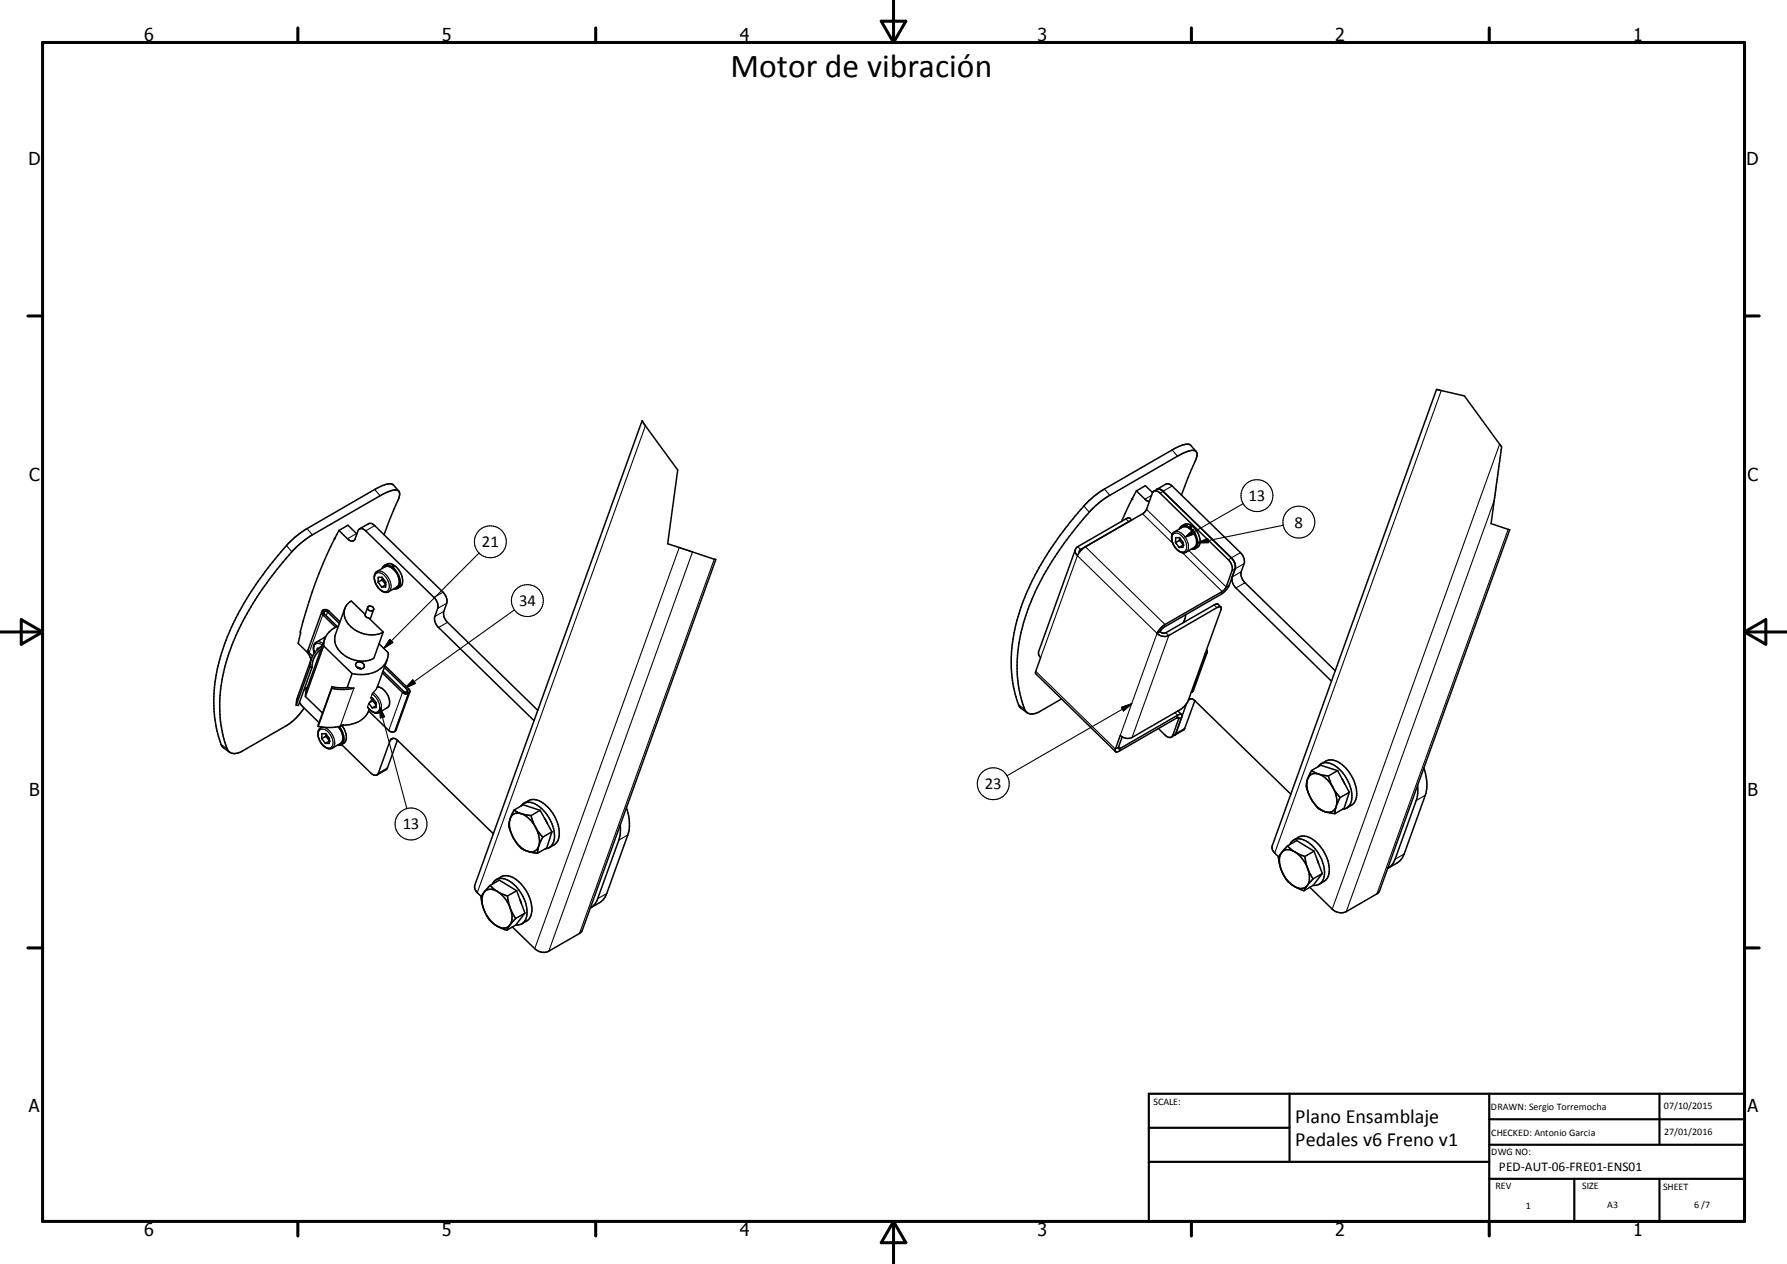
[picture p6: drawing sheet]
<svg xmlns="http://www.w3.org/2000/svg" width="420mm" height="297mm" viewBox="0 0 420 297" stroke-linecap="round" stroke-linejoin="round" font-family="sans-serif">
<g fill="none" stroke="#000" stroke-width=".36">
<path d="M150.9 99h.1M150.9 99l-39.3 109-.1 .5 .3 .8 1.3 1.4M150.9 99l8.4 11.4-2.4 17.4 11.3 3.7M93.7 115.4l-1.2-1.4a2.83 2.83 0 0 0-2.9 .2l-17.7 10.2-1.7 1.2-1.9 1.6a75.2 75.2 0 0 0-15.5 24 34.1 34.1 0 0 0-.8 23.7l.4 .7 1.6 1.2M266.2 117.1l-2.6 5.4M267.1 115.3l2.2 2.2 .9 .3M267.1 115.3l-1.1 2.1M267.1 115.3l2.1-1.2 1.7 1.7M271.3 115.4h.6l.8 .5 16 15.6a2.91 2.91 0 0 1 .9 2.6l-1.4 3.8-.6 .8-14 8.2-.8 .7-.8 1.2M271.3 115.4l-.4 .5-1.4 3.8-.6 .8-14.9 8.6-.3 .4v.3M271.9 115l2.3-1.3 .9 .2 16.5 16a2.93 2.93 0 0 1 .8 2.5l-.7 1.9a2.82 2.82 0 0 0 .9 2.6l21.2 20.7M271.9 115l-.1 .1"/>
<path d="M271.9 115l.6-.1 .4 .2M272.9 115.1l16.8 16.2M272.9 115.1l-.8-.2-.9 .5M281.2 106.1l-1.3-1.4a2.66 2.66 0 0 0-2.9 .2l-17.4 10a20.9 20.9 0 0 0-4.8 4l-2 2.3a65.7 65.7 0 0 0-14.1 26 32.2 32.2 0 0 0 .1 16.6l.8 2.2 1.8 1.5M281.2 106.2l-.2-.2a5.5 5.5 0 0 0-4.2 1.2l-15.9 9.2a21.4 21.4 0 0 0-4.9 3.9 67.9 67.9 0 0 0-15.6 26.8 37.4 37.4 0 0 0-1.3 7.8 25.8 25.8 0 0 0 2.1 12.3l.3 .3M281.2 106.2l.2 .6-.3 1.1-3.4 8.4M78.7 126.4a106 106 0 0 0-8.1 22M78.7 126.4h.1M79.7 124.6l2 2a1.04 1.04 0 0 0 1.8 0l.7-1.9a.98 .98 0 0 1 .9-.6 .98 .98 0 0 1 .9 .6l16.2 15.9a2.62 2.62 0 0 1 .7 2.4l-.7 1.9a2.76 2.76 0 0 0 .9 2.6l22.4 21.8M79.7 124.6l2.1-1.2 2.1 2.1M79.7 124.6l-1.1 2.1M84.5 124.3l2.3-1.3h.6l.5 .3 16.2 15.8a2.85 2.85 0 0 1 .9 2.6l-.7 1.9a2.67 2.67 0 0 0 .9 2.6l21.2 20.7"/>
<path d="M88.5 134.4l2-1.2a2.65 2.65 0 0 1 3 1.9 2.26 2.26 0 0 1-.2 2.9l-2 1a2.51 2.51 0 0 1-2.9-1.7l-.4-1.2a1.85 1.85 0 0 1 .5-1.7zM88.9 136.8v-1.1l.9-.1 .9 1.2-.1 1.1-.9 .1M88.9 136.8l.8 1.2M89.8 136.3l.8 1.1M89.8 136.3l-.9 .5M89.9 135.7l-.1 .6M90.3 125.6l3.4-8.4a1.44 1.44 0 0 0-.2-2h-1.3l-2.2 .9-16.6 9.6a20.9 20.9 0 0 0-4.8 3.9 70.4 70.4 0 0 0-15.2 25.2 31.7 31.7 0 0 0 .1 21.5 2.41 2.41 0 0 0 3.5 .2l11.1-6.5 1.4-1.2 2-2.4M90.6 137.4h.1M90.6 137.4l-.9 .6M92.2 133.3v.2M92.2 133.3a1.41 1.41 0 0 0-2.4 .3M92.4 132.7v1v-.3"/>
<path d="M92.4 133.4l.3-.6a4.2 4.2 0 0 1 1.7 4.8l-1 .7M92.4 132.7l-.2 .6M92.4 133.4a3.9 3.9 0 0 1 1.3 4.6l-.6 .4h-.6M92.4 132.7l-1.1-.3-1 .5M168.2 131.5h.1M168.2 131.5l-31.3 87.1-.7 .7-7.2 4.2a2.97 2.97 0 0 1-3.3-.6l-5.3-5.1M252.8 129.1l-8.7 24v.7l.5 .7-1.2 3.6 18.8 18.5M265.6 122.4l-.3 .2M266 122.2l-.5-.5-.7 .1-11.5 6.7a1.28 1.28 0 0 0-.1 2.1 4.9 4.9 0 0 1 1.9-2.1M275.7 125.2l2.3-1.3a2.31 2.31 0 0 1 2.7 1.6 2.5 2.5 0 0 1 0 3.1l-1.9 1.1a2.69 2.69 0 0 1-3.1-1.9l-.1-.3a2.29 2.29 0 0 1 .1-2.3zM276.3 127.5l.1-1.2h.8l.9 1.2v1.1h-.9M276.3 127.5l.9 1.1"/>
<path d="M277.2 127l.9 1.1-.9 .5M277.2 127l-.9 .5M277.3 126.4l-.1 .6M279.6 123.9v.3M279.6 123.9a1.39 1.39 0 0 0-2.4 .4M279.9 124.1v.3M279.9 124.1l.2-.6a4.2 4.2 0 0 1 1.7 4.8l-.9 .6M279.9 124.1a3.9 3.9 0 0 1 1.3 4.6l-.4 .3-.8 .1M279.9 123.4l-.1 1M279.9 123.4l-.3 .5M279.9 123.4l-1.1-.3-1 .5M289.6 135.6a2.66 2.66 0 0 0 .9 2.6l22.5 21.9"/>
<path d="M289.7 131.3l.6 1.2M290.3 132.5l.1 .7M290.3 132.6l.1 .6M290.4 133.2l-.1 .5M290.4 133.2l-1.6 4.6-1.2 1.5-14 8.1-.9 1M70.6 148.6l.1 .1-.6 2.5 2.2 2.2 .4 .6 .4 1.2M72.9 156.7l.4 .1M72.9 156.7l-3.3 9M73.2 154.8l-3.4 9.4-.2 1.5M73.3 156.8l-3.2 9-.5-.1M75 152.3h-.4v.3M75.5 152.5a5.3 5.3 0 0 0-2.2 4.3"/>
<path d="M75.6 143.7l-3.2 9 .1 .6 1 .9M75.8 151.7a5.8 5.8 0 0 0-2.9 5M76.1 151.8l-4.3 11.9M76.1 151.8l6.7 6.5M76.3 150.1l-4.2 11.9-.3 1.7M76.5 149.7l-2.5 1.5-.3 1 .2 1.3M79.6 147.1a4.8 4.8 0 0 0-3.5 4.7M79.8 146.5l-2.8-2.7a.44 .44 0 0 0-.6-.2 .44 .44 0 0 0-.2 .7l3.1 2.9M79.9 146.1l-2.6-2.5a.93 .93 0 0 0-1-.4 .93 .93 0 0 0-.7 .9l3.3 3.3M81 143.2a4.7 4.7 0 0 0 2.9 5.1 6.6 6.6 0 0 0 6.2 .2M82.8 158.3l-1.2 3.3M83.8 155.7a1.07 1.07 0 0 1 1.3 0 1.07 1.07 0 0 1 .4 1.2 1.1 1.1 0 0 1-1.3 .1 1.1 1.1 0 0 1-.5-1.2z"/>
<path d="M83.9 156.8l1 .4M85.8 144.4l.3 .6 .5 .2 3.5 3.3M85.8 144.4l-3.2-3.2-.4 .3-1.1 1.3-2.3 6.3a4.8 4.8 0 0 0 3.3 5.5 6.4 6.4 0 0 0 5.8 .1l2.2-6.2M86.4 142.7l-.6 1.7M86.5 142.6a.73 .73 0 0 1 .9-.1 .73 .73 0 0 1 .3 .9 .76 .76 0 0 1-.9 0 .76 .76 0 0 1-.3-.8zM87.8 143.2l-.8 2.3M89.1 151.3l2.1 2.1a5.2 5.2 0 0 1-5.2 5.1h-1.9l-1.3-.2M90.4 156.8l5.3 5.3a.4 .4 0 0 1 0 .5 .4 .4 0 0 1-.5 .1l-5.2-5M90.5 156.4l5.6 5.5a.78 .78 0 0 1-.1 1 .78 .78 0 0 1-1 0l-5.1-4.8M91 155l-2.3 6.5M272 148.8a2.48 2.48 0 0 0 2.7 .5l11.6-6.6a.47 .47 0 0 1 .6-.1 .47 .47 0 0 1 .1 .7l-7.7 21.4-.5 .7-1.2 1.2-11.5 6.7a2.45 2.45 0 0 1-2.8-.5l-1.1 3.2a.46 .46 0 0 0 0 .7 .46 .46 0 0 0 .7-.1l14.1-8 .1 .2-1.4 4a1 1 0 0 1-.9 .5 1 1 0 0 1-.9-.5l-1.6-1.6M272.7 148.4l-.7 .4"/>
<path d="M278.4 145.7l-.2 .6M278.7 144.5l-.5 1.8M283.6 152.7a.63 .63 0 0 1 .1 .6 .63 .63 0 0 1-.5 .4M283.7 153.3l-3.2 9.1-.5 .3M287 142.6l-.8-.7-.4 .1-11.8 6.7h-.7l-.6-.3M70.4 165l.7 1 3.9 3.8M71.8 163.7l4 3.8M72.3 161.4l-.9 .9M75.6 173.6l.1-1.2h.9l.8 1.1v1.2h-.9M75.6 173.6l.9 1.1M76.5 173l.9 1.1-.9 .6M76.5 173l-.9 .6"/>
<path d="M76.6 172.5l-.1 .5M78 161.8l-3.2 8.9M78 161.4l-3.2 9.3M78 161.4l2 .2 1.9-.1M78 161.4v.4M79.5 170.7a3.2 3.2 0 0 1 .7 3.9l-2.1 1.2a2.51 2.51 0 0 1-3-1.8l-.3-1.1a1.72 1.72 0 0 1 .9-2.1M79.7 170.7a3.7 3.7 0 0 1 .8 4.1l-.2 .1M80.1 170.4h.6M80.3 175l6.9 6.6a1.02 1.02 0 0 0 1.7 .1l2.8-7.7 .4-.5 .9 .1 23 22.3M80.3 174.9l-.4 .2h-.6M80.4 170.5a3.4 3.4 0 0 1 .6 4l-.8 .5M80.8 170.4a10.9 10.9 0 0 1-6 .3"/>
<path d="M83.2 161.7a11.6 11.6 0 0 1-5.2 .1M86.7 165.3l.8 1M86.8 166.7a5.9 5.9 0 0 1-6.1 3.7M87.1 164h.4l.9 1.1v1.1l-.9 .1M87.6 164.7l.8 1M87.6 164.7l-.7 .4M87.6 164.1v.6M88.4 165.8l-.9 .5M88.7 161.4a3.6 3.6 0 0 1 2.6 4.6l-2.2 1.4a2.33 2.33 0 0 1-2.7-1.3M93.4 173.9l-2.4 6.7-2.4 1.5M96.3 162.6l-3.2 9a1.11 1.11 0 0 1-1.7 .1l-4.8-4.6M249.5 164.2l-5.1 3a2.73 2.73 0 0 1-2.9 .3"/>
<path d="M276 172.8l-.7 .4M276.9 167.1l.8 .8M277.7 168.5a.46 .46 0 0 0 0-.6 .46 .46 0 0 0-.7 .1l-14 7.9-.1-.3 .9-2.5M278.9 165.3l-2.5 7.1-.4 .4M279.4 164.3l.8-.1 .7 .5 22.5 21.9M280.8 164.6l-2.4 6.7-2.4 1.5M310.5 179.5l1.2-.7a4.1 4.1 0 0 1 4.6 1.6 8.1 8.1 0 0 1 2.3 7.8l-.2 .3a3.7 3.7 0 0 1-1.9 1.4M119.9 192.4l-.3 1.1a3 3 0 0 0 .6 2.4l.5 1M119.9 192.4l-.2 1.2 .4 1.9M120.1 195.6l.6 1.3M120.7 196.9a5.6 5.6 0 0 0 2.9 3l.4 .1M120.7 196.9a6.7 6.7 0 0 0 3.3 3.1"/>
<path d="M120.8 190.4l-.9 2M120.8 190.4l1.7 .8M120.8 190.4l2.2-1.3 4 1.3M122.4 189.5a2.59 2.59 0 0 1 3.8-.3 8.9 8.9 0 0 1 4 8.4 2.21 2.21 0 0 1-2 1.8M122.5 191.2l2.3 .4M122.5 191.2a6.6 6.6 0 0 1 3.4 3.2M122.5 191.2a1.86 1.86 0 0 0-2.6 1.2M123.1 188.8a3.1 3.1 0 0 1 2.9-.9 8.5 8.5 0 0 1 5.3 9.2l-.3 .7a3.6 3.6 0 0 1-1.9 1.4M124.8 191.6l1.1 2.8M125.9 194.4l1.7 2.3M125.9 194.4a6.1 6.1 0 0 1 .7 4.4M126.6 198.8l-.3 1.7"/>
<path d="M126.6 198.8a1.85 1.85 0 0 1-2.6 1.2M127 190.4l-2.2 1.2M127 190.4l2.7 5.1M127.6 196.7l-1 2.1M128 192.3l.7 1.2M129.7 195.5l-2.1 1.2M129.7 195.5l-1.2 3.7-2.2 1.3M145.8 193.9v1.9l-.3 1.6-5.2 14.3-.8 1.1-.8 .6M147.2 189.8a10.2 10.2 0 0 1 .4 6.4l-5.2 14.2-1.1 1.5-2.5 1.4M302.6 198.8l-1.4 1.5M302.6 198.8l1.7 1.4M302.6 198.8l2.2-1.3 4.1 2.5"/>
<path d="M304.1 197.4l-.6 .4-.3 .7M304.1 197.4a3.6 3.6 0 0 1 4.2 1.2 8.6 8.6 0 0 1 2.8 7.8l-.3 .7-.7 .7M304.1 197.4a3.1 3.1 0 0 1 2.9-.9 8.6 8.6 0 0 1 5.3 9.2l-.6 1-1.6 1.1M307.3 183.1a4.1 4.1 0 0 0 .5 3.8l.3 .7M307.3 183.1a6 6 0 0 0 .8 4.5M308.1 187.6a5.5 5.5 0 0 0 3.4 3.1M308.1 187.6a6.6 6.6 0 0 0 3.4 3.1M308.3 181.1l-1 2M308.3 181.1l1.6 .8M308.3 181.1l2.1-1.3 4 1.3M309.8 180.2a2.62 2.62 0 0 1 3.9-.3 8.9 8.9 0 0 1 3.9 8.4 2.28 2.28 0 0 1-2 1.9M309.9 181.9l2.3 .4"/>
<path d="M309.9 181.9a6.9 6.9 0 0 1 3.4 3.1M309.9 181.9a1.92 1.92 0 0 0-2.6 1.2M311.5 190.7l2.3 .5M312.2 182.3l1.1 2.7M313.3 185l1.7 2.4M313.3 185a6.2 6.2 0 0 1 .8 4.5M314.1 189.5l-.3 1.7M314.1 189.5a1.89 1.89 0 0 1-2.6 1.2M314.4 181.1l-2.2 1.2M314.4 181.1l2.8 5.1M315 187.4l-.9 2.1M315.4 183l.7 1.2"/>
<path d="M317.2 186.2l-2.2 1.2M317.2 186.2l-1.3 3.7-2.1 1.3M333.2 184.5v2l-.1 1.1-5.2 14.3-.7 1.3-1 .9M334.7 180.5a10.1 10.1 0 0 1 .3 6.4l-5.1 14.2-.8 1.2-2.9 1.7M113.7 213.6l.9 1.9a5.9 5.9 0 0 0 2.1 2M113.7 213.6a8 8 0 0 0 3 3.9M113.8 209.6a2.15 2.15 0 0 0-.5 2.8l.4 1.2M113.8 209.6a4.5 4.5 0 0 0-.1 4M115.2 208.1l-1.4 1.5M115.2 208.1l1.7 1.4M115.2 208.1l2.2-1.3 4 2.5M116.6 206.7l-.5 .4-.4 .7"/>
<path d="M116.6 206.7a3.7 3.7 0 0 1 4.3 1.2 8.6 8.6 0 0 1 2.8 7.8l-.5 .9-.6 .5M116.6 206.7a3.4 3.4 0 0 1 2.6-.9 8.1 8.1 0 0 1 5.7 6.3 3.7 3.7 0 0 1-2.3 5M116.7 217.5l2.4 1.1M116.9 209.5l2.4 1.1M116.9 209.5a7.8 7.8 0 0 1 3 3.9M116.9 209.5a2.26 2.26 0 0 0-3.1 .1M119.3 210.6l.6 2.8M119.8 217.4l-.7 1.2M119.8 217.4a2.22 2.22 0 0 1-3.1 .1M119.9 213.4l1.3 2.4M119.9 213.4a4.3 4.3 0 0 1-.1 4M121.2 215.8l-1.4 1.6"/>
<path d="M121.4 209.3l-2.1 1.3M121.4 209.3l2 5.3M122.2 211.3l.3 .9M122.6 217.1l-1.4 .2M123.4 214.6l-2.2 1.2M123.4 214.6l-2.2 2.8-2.1 1.2M124 200l2.3 .5M300.6 201.4l-1.5-1.7v-1l38.6-107.2 6.5 1.5 8.3 11.4a1.58 1.58 0 0 1 .3 1.9l-2.3 16.7 4.3 1.5-30.5 84.8-.7 .7-7.2 4.2a2.98 2.98 0 0 1-3.3-.6l-5.2-5.1M300.6 201.4l.1 1.3 .4 1.7M301.1 204.4l.8 1.5a5.4 5.4 0 0 0 2.2 2.3M301.1 204.4a7.8 7.8 0 0 0 2.7 3.6M301.2 200.3l-.6 1.1"/>
<path d="M301.2 200.3a4.3 4.3 0 0 0-.1 4.1M304.1 208.2l2.4 1.1M304.3 200.2l2.4 1.1M304.3 200.2a8 8 0 0 1 3.1 3.9M304.3 200.2a2.22 2.22 0 0 0-3.1 .1M306.7 201.3l.7 2.8M307.3 208.1a2.26 2.26 0 0 1-3.2 .1M307.3 208.1l-.8 1.2M307.4 204.1l1.2 2.4M307.4 204.1a4.5 4.5 0 0 1-.1 4M308.6 206.5l-1.3 1.6M308.7 208l-2.2 1.3"/>
<path d="M308.9 200l-2.2 1.3M308.9 200l1.9 5.3M309.6 202l.3 .9M310.1 207.8l-1.4 .2M310.8 205.3l-2.2 1.2M310.8 205.3l-2.1 2.7"/>
</g>
<g fill="#000">
<circle cx="150.9" cy="99" r=".18"/>
<circle cx="266" cy="117.4" r=".18"/>
<circle cx="92.4" cy="133.5" r=".18"/>
<circle cx="278.1" cy="128.1" r=".18"/>
<circle cx="77.4" cy="174.1" r=".18"/>
</g>
<g fill="none" stroke="#000" stroke-width=".25">
<path d="M338.8 91.8l-39.2 108.6M88.1 115l1.2 1.5M151.7 100.1l-39.5 109.7M254.8 118.9l1.2 1.4M259.6 114.9l1.3 1.5M269.5 119.7l6 5.9M270.7 116.4l-1.6 .9M273.4 115.5l-.7 .4M275.5 114.2l-2.1 1.2M275.5 105.7l1.3 1.5M292.2 118.3l-13.6 7.9M351.2 117.6l-34.8 96.6"/>
<path d="M352.5 104.4l-39.4 109.2M67.3 128.2l1.3 1.4M72.2 124.2l1.2 1.5M83.8 125.4l-2.1 1.2M88.1 123.5l-2.1 1.2M88.4 134.8a2.03 2.03 0 0 1 2.6 1.4 1.88 1.88 0 0 1-.3 2.8 3.1 3.1 0 0 1-2.4-4.1zM88.6 134.3a2.58 2.58 0 0 1 3 1.9 2.16 2.16 0 0 1-.3 2.8M92.4 133.5h.1M104.1 139.1l-2.1 1.3M112.6 130l-22.4 22.4M159.7 128.7l-34 94.2M162.8 129.7l-33.8 93.8"/>
<path d="M167.9 131.4l-31.7 87.9M253.3 128.5l.7 .6-.2 .6M255.1 128.5l18.7 18.2-.2 .7M264.6 121.9l.7 .7M268.6 120.7l7 6.9M275.8 125.5a1.85 1.85 0 0 1 2.5 1.1 2.53 2.53 0 0 1 .3 2.9 1.84 1.84 0 0 1-2.5-1.1 2.54 2.54 0 0 1-.3-2.9zM276 125a2.28 2.28 0 0 1 2.6 1.2M277.9 129.9l9.4 9.1-.3 .6M278.6 126.2l1.9-1.7 .5 .9zM278.6 126.2a2.64 2.64 0 0 1 .2 3.5M279.4 129.4l8.8 8.5 .7-.4M281.5 127.5l2.4-.9 .2 .9z"/>
<path d="M290.3 133.7l-.7 .4M291.6 129.9l-2.9 1.6M291.7 134.3l-2.1 1.3M292.4 132.4l-2.1 1.3M292.6 136.9l-2.1 1.3M301.6 123.4l-20.1 4.1M354.5 124.4l-30.9 85.6M70.6 148.4h.1M70.6 148.4v.2M74.3 150.9l.7-.1 1 .4M75.8 151.6a1.16 1.16 0 0 0-1.5-.3 1.16 1.16 0 0 0-.5 1.5l.1 .6M75.9 143.4l.4 .3-.2 .4"/>
<path d="M76 143.4l.3 .3-.1 .5M76.2 144.3l-.3 .2-3.3 8.9M77.3 143.6l-.3 .2-.3 .9M91.6 150.2l.7 .8-2.1 1.4zM97 159.8l.6 .8-2.3 1zM104.3 143.6l-2.1 1.3M105 141.7l-2.1 1.3M105.2 146.2l-2.1 1.3M120.9 143.3l-25.6 18.3M243.5 157.7l18.7 18.3 .7-.4M244.6 154.5l8.6-23.9 18.8 18.2-8.7 24M274 148.7l.7 .6-8.6 24"/>
<path d="M283.3 153.5l.1 .1-3.2 9M283.3 153.4l.2 .2-3.3 9M285.4 142.1l.6 .7M52 174.9l1.4 1M75.2 171.5a1.83 1.83 0 0 1 2.4 1.1 2.27 2.27 0 0 1 .1 3.1 2.77 2.77 0 0 1-2.8-2.6l-.1-.9zM75.4 171a2.6 2.6 0 0 1 2.9 2 2.15 2.15 0 0 1-.2 2.8M81.9 161.5l1.3 .2-3.1 8.7M86.4 166v.1M87.5 163.1a3.3 3.3 0 0 1 1.5 4 1.61 1.61 0 0 1-2.4-.8l-.2-.3M87.5 163.1l-.4 .9M87.6 164l-.9 1.3-.3 .7M87.7 162.8a3.7 3.7 0 0 1 1.7 4.3l-.3 .3"/>
<path d="M87.7 162.8l-.2 .3M88.7 161.5l-1 1.3M89.2 166.1l6.4 23.9M89.2 166.1l1.2 2.3-1 .3zM92.6 173.5l-.9 .5M95 162.5l-.4 .2-3.2 9M95.6 162.6l.4 .3-3.3 9M95.7 162.6l.3 .3-3.2 9M96.1 161.9l-.4 .2-.2 .6M239.4 165.6l1.4 1M262.9 175.4l.5 .4-.3 .7M263.6 166.2l2.4-.8-1.9 1.7z"/>
<path d="M266 165.4l-29.3 16.9M276.2 167.5l.6 .6-.2 .6M277.7 168.5l-.7 .4-.3-.3M278.5 171.1l-2.8 1.7M280 164.2l-.7 .4M91.1 180.5l-2.2 1.2M147.6 196.2l-2.1 1.2M335 186.9l-2.1 1.2M142.6 210l-2.1 1.2M330.1 200.7l-2.2 1.2"/>
<circle cx="295.4" cy="116.5" r="3.8"/>
<circle cx="115.3" cy="127.3" r="3.8"/>
<circle cx="305.3" cy="122.7" r="3.7"/>
<circle cx="123.9" cy="141.1" r="3.8"/>
<circle cx="96.6" cy="193.6" r="3.8"/>
<circle cx="233.5" cy="184.2" r="3.8"/>
</g>
<g fill="none" stroke="#000" stroke-width=".71">
<path d="M10 10h400v277h-400zM70 6.6v3.4M140 6.6v3.4M207.1 5h5.8l-2.9 5zM210 0v10M280 6.6v3.4M350 6.6v3.4M6.6 74.2h3.4M410 74.2h3.5M0 148.5h10M5 145.6l5 2.9-5 2.9zM410 148.5h10.1"/>
<path d="M410 148.5l5.1-2.9v5.8zM6.6 222.7h3.4M410 222.7h3.5M70 287v3.4M140 287v3.4M210 287v10M210 287l2.9 5h-5.8zM280 287v3.4M350 287v3.4"/>
</g>
<path d="M270 257h140v30h-140zM303.1 257v16M350 257v30M390.1 257v12M270 265h33.1M270 273h80M350 277h60M350 269h60M350 263h60M370 277v10M390.1 277v10" fill="none" stroke="#000" stroke-width=".51"/>
<path d="M278.6 126.2l1.9-1.7 .5 .9zM281.5 127.5l2.4-.9 .2 .9zM91.6 150.2l.7 .8-2.1 1.4zM97 159.8l.6 .8-2.3 1zM89.2 166.1l1.2 2.3-1 .3zM263.6 166.2l2.4-.8-1.9 1.7z" fill="#000" stroke="#000" stroke-width=".25"/>
<text font-size="7.9" x="171.7" y="18">Motor de vibración</text>
<g font-size="4.7">
<text x="304.5" y="263.9">Plano Ensamblaje</text>
<text x="304.5" y="269.3">Pedales v6 Freno v1</text>
</g>
<g font-size="4.2">
<text x="33.9" y="9.6">6</text>
<text x="103.9" y="9.6">5</text>
<text x="173.9" y="9.6">4</text>
<text x="243.8" y="9.6">3</text>
<text x="313.9" y="9.6">2</text>
<text x="383.9" y="9.6">1</text>
<text x="6.7" y="38.7">D</text>
<text x="410.5" y="38.7">D</text>
<text x="6.9" y="112.9">C</text>
<text x="410.7" y="112.9">C</text>
<text x="6.9" y="187.1">B</text>
<text x="410.7" y="187.1">B</text>
<text x="6.8" y="261.4">A</text>
<text x="410.7" y="261.4">A</text>
<text x="33.9" y="290.4">6</text>
<text x="103.9" y="290.4">5</text>
<text x="173.9" y="290.4">4</text>
<text x="243.8" y="290.4">3</text>
<text x="313.9" y="290.4">2</text>
<text x="383.9" y="290.4">1</text>
</g>
<g font-size="3.9">
<text x="293.5" y="117.8">13</text>
<text x="304.3" y="124">8</text>
<text x="113.3" y="128.6">21</text>
<text x="122" y="142.4">34</text>
<text x="231.5" y="185.4">23</text>
<text x="94.7" y="194.9">13</text>
</g>
<text font-size="3.1" x="352.3" y="275.3">PED-AUT-06-FRE01-ENS01</text>
<g font-size="2.4">
<text x="271.1" y="259.7">SCALE:</text>
<text x="350.4" y="260.8">DRAWN: Sergio Torremocha</text>
<text x="391.1" y="260.6">07/10/2015</text>
<text x="350.5" y="267">CHECKED: Antonio Garcia</text>
<text x="391.2" y="266.7">27/01/2016</text>
<text x="350.5" y="271.4">DWG NO:</text>
<text x="351.5" y="279.3">REV</text>
<text x="371.9" y="279.4">SIZE</text>
<text x="390.9" y="279.6">SHEET</text>
<text x="358.6" y="284.1">1</text>
<text x="377.8" y="283.9">A3</text>
<text x="398.2" y="283.8">6 /7</text>
</g>
</svg>
